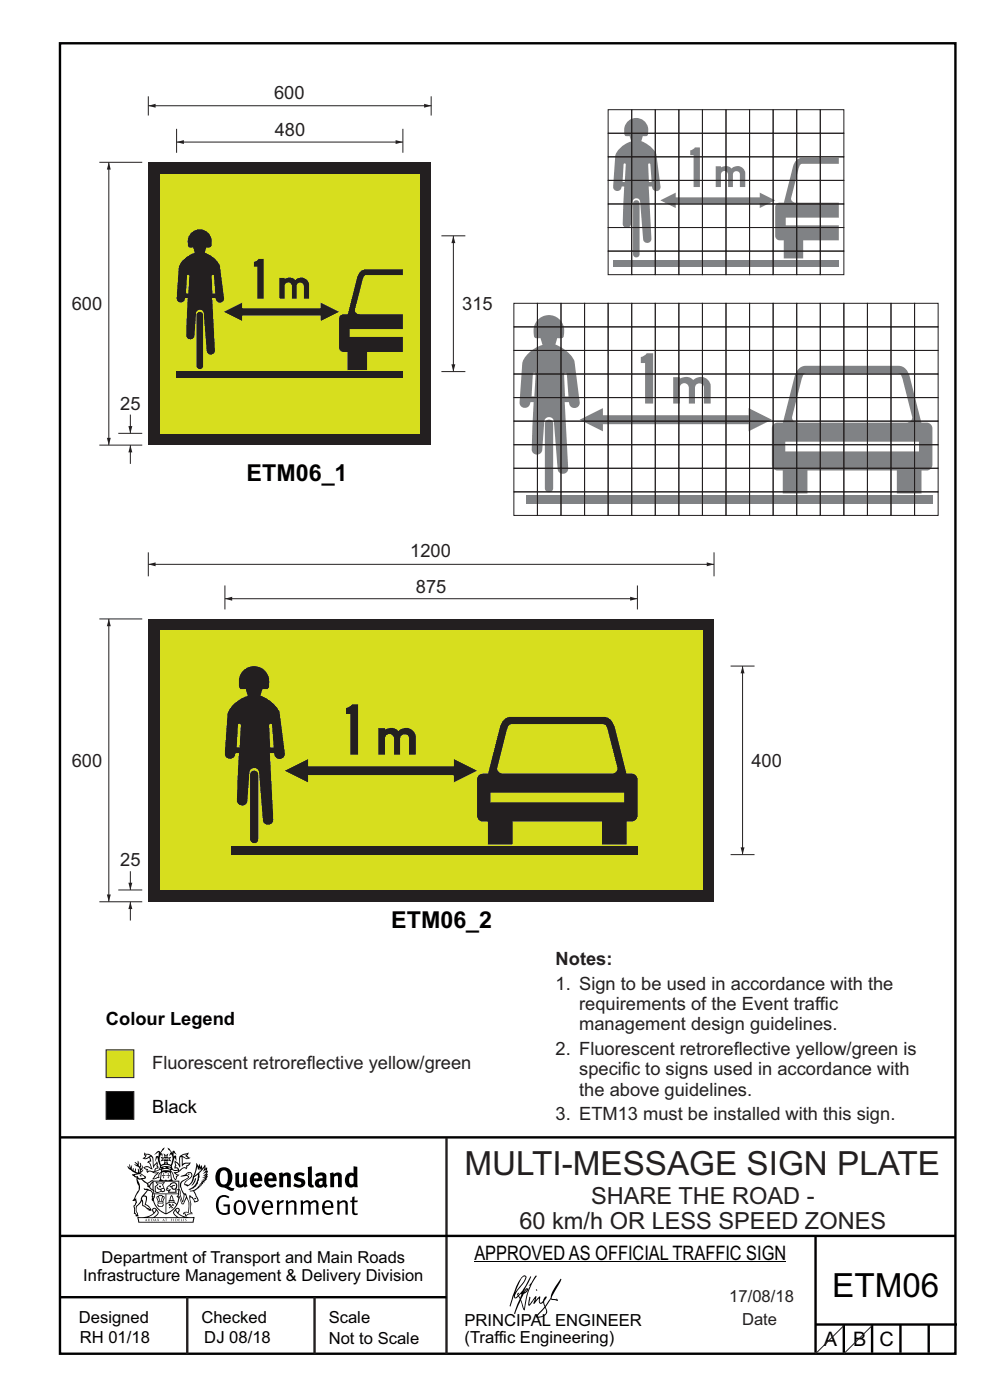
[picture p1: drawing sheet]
<svg xmlns="http://www.w3.org/2000/svg" width="210mm" height="297mm" viewBox="0 0 210 297" stroke-linecap="round" stroke-linejoin="round" font-family="sans-serif">
<path d="M12.7 9.2h190v278h-190zM12.7 241.3h190M12.7 275.2h82M12.7 262.2h190.1M173 262.1v24.9M173 281h30M179 281v6M185 281v6M191 281v6M197 281v6" fill="none" stroke="#000" stroke-width=".51"/>
<path d="M94.7 241.4v45.8M39.7 275.2v12M66.7 275.2v12" fill="none" stroke="#231f20" stroke-width=".51"/>
<g fill="#000">
<path d="M29.6 249.4l.2-.1 .3 .2z" fill-rule="evenodd"/>
<path d="M30.8 244.9l1.1 .3-.9 .5h-.4l.6-.5zM31.8 245.4h.2a2.44 2.44 0 0 1 .4 1.9l.1 .5 .7-1-.1 .6 .3 .3a.57 .57 0 0 0-.6 .7l-1-.1-.5 .2 .2-.5-.8-.3 .7-.1 .9 .5 .1-.1-.6-1.3-.2-.2h.5zM30.7 244.4l-.1 .5 .2 .4-.6 .4a1.04 1.04 0 0 0 1.4-.1l.2 .6-.3 .1-.2 .4a.94 .94 0 0 1 .8 1.1l-.2-.1a1.16 1.16 0 0 0-1.5-.1l.3 .4 .4 .2 .1 .5 .2 .1 .1-.2a.94 .94 0 0 1 1.1 .2l.8 .1-1.2 1.2a1.13 1.13 0 0 0 1.2-.2l.4-.1-.1-.4 .5-.8a.83 .83 0 0 0-.6 1.1l-.3-.1-.7 .4 1.1-1.4-.5 .1-.5-.1 1.3-.5-.1-.1-.9 .4v-.3l.2-.2 .3 .1 .1-.3-.2-.4v-.6l-.1-.4-.7 1v-.7a1.42 1.42 0 0 0-1.6-1.8z" fill-rule="evenodd"/>
<path d="M31 258.7l.1 .2h-.2zM31 258.5l-.3 .6 .4-.2 .2 .2z" fill-rule="evenodd"/>
<path d="M31.3 258.6h.3v.4a.25 .25 0 0 0 .2-.1 .25 .25 0 0 0-.1-.3h.1a.29 .29 0 0 1 0 .4 .29 .29 0 0 1-.4 0 .29 .29 0 0 1 0-.4z" fill-rule="evenodd"/>
<path d="M32.2 258.6a.22 .22 0 0 1 .3 .2 .22 .22 0 0 1-.3 .2zM32 258.6l.1 .4a.33 .33 0 0 0 .4 0 .33 .33 0 0 0 0-.4 .33 .33 0 0 0-.5 0z" fill-rule="evenodd"/>
<path d="M29.2 250.1l.3 .1a.61 .61 0 0 1 .8 .4l.3 .2a.8 .8 0 0 1 .6 1l.4 .1 .5 .5a1 1 0 0 1 .5 1.1l-.1 .7v-.5h-.1a.96 .96 0 0 0-.8-1.3l-.2-.2h-.7l-.1-.1-.1 .1 .1 .3h.6l-1.2 1.3-.2 1-.4 .6a1.33 1.33 0 0 0-.5 1.8l.2 .5a1.26 1.26 0 0 1-.5-1.5l-.1-.3a1.56 1.56 0 0 0 .4-1.7l-.3 .2 .2-.5a3.2 3.2 0 0 0 .7-3zM30.4 253.9h.4a2.06 2.06 0 0 1-.1 1.6l.7 .5 .4 .4-.6-.1-.8-.6-.1-.9a.51 .51 0 0 1 .1-.9zM28.6 249.3a1.52 1.52 0 0 1 2.1 .5l-1.1 .2-.2-.1-.1-.4h-.5zM27.5 247v.8l-.3-.4h-.1a3.1 3.1 0 0 0 1.9 1.6l-1 .1 .5 .6 .5 .1 .1 1.1a1.84 1.84 0 0 1-.3 2.5l-.4 .9-.3 .4 .2 .1 .4-.1 .1 .4-.2 .5-.3 .2 .1 1.7h.2l.3 .5 .1 .1 .4-.1-.1-.5a1.3 1.3 0 0 1-.1-1.7l.9-1 .1 1.1 .6 .2 .5 .5 .1-.1 .2 .3h.5a1.85 1.85 0 0 0-1.2-1.4l.1-.3a1.39 1.39 0 0 0 0-1.4l-.5-.1 .5-.5a.66 .66 0 0 1 .9-.4 .66 .66 0 0 1 .3 .9l-.1 .4 .2-.1v.2l-.1 .3 .2 .5 .1-.3a2.24 2.24 0 0 0 .1-2.2 .73 .73 0 0 1-.7-.7 .73 .73 0 0 1 .6-.7v-.2a.94 .94 0 0 0-.9 .8 .48 .48 0 0 1-.1-.6 .48 .48 0 0 1 .5-.2l.5-.3a.51 .51 0 0 0-.8 .2l-.5 .2-1-.8h.6l.2-.5-1.2-.7 .5-.5v-.3l-.5 .4 .1-.2a.69 .69 0 0 0 .2-1v.4l-.2 .3v-1.1l-.3-.2 .1 .6-.1 .2-.4-1.3v.7l-.6-.4 .5 .7-.6-.2 .3 .3a1 1 0 0 1 .7 1.4l-.2-.8v.9l-.5-.2v-.8l-.2 .7-.2-.1-.1-.6-.2 .4-.2-.2 .1-.7-.2 .5z" fill-rule="evenodd"/>
<path d="M32.9 258.7l.1 .2h-.2zM32.9 258.5l-.2 .6 .3-.2 .2 .2z" fill-rule="evenodd"/>
<path d="M33.7 251.5l.4 .1 .1 .3h-.3z" fill-rule="evenodd"/>
<path d="M33.3 258.6h.2l.1 .1 .2-.1-.2 .2 .2 .3-.3-.3-.1 .3h-.1l.2-.3z" fill-rule="evenodd"/>
<path d="M34.7 258.7l.1 .2h-.2zM34.7 258.5l-.3 .6 .4-.2 .2 .2z" fill-rule="evenodd"/>
<path d="M34.2 252.4a.3 .3 0 0 0 .6 0 .3 .3 0 0 0-.6 0zM33.3 250.9l.3 .3-.3 .4a.79 .79 0 0 0 0 1.3l.8-.2-.1-.3a.55 .55 0 0 1-.7-.6l.1-.1 .2 .3 .3 .2 .8-.2-.4-.7 .4-.4-.7 .2zM33 250.7l1.1 .2 .9-.2-.4 .6 .4 1.2a.56 .56 0 0 1-.8 .3l-.2 .1a.73 .73 0 0 1-.9 .1 .73 .73 0 0 1-.3-1v-.4l.6-.4z" fill-rule="evenodd"/>
<path d="M34.5 254h.2v.2l-.2 .6h-.2zM33.6 255.3h.9v.2a.55 .55 0 0 1-.8 .4v-.2l-.2-.1zM33.4 254h.2l.2 .8h-.2zM33.6 255l.8-.1 .1 .2h-.8zM33.8 253.7h.5l-.2 1.1h-.1zM33.3 253.8l-.1 .3 .3 1.1a.48 .48 0 0 0-.1 .6 .48 .48 0 0 0 .5 .2h.5a.49 .49 0 0 0 .2-.8l.3-1.1-.1-.3a1.42 1.42 0 0 0-1.5 0z" fill-rule="evenodd"/>
<path d="M34.6 248.9l.2 .1v.3l.3 .1h-.3l-.1 .6v-.6h-.4l.4-.1z" fill-rule="evenodd"/>
<path d="M35 258.5h.5l-.2 .1v.5h-.2l.1-.5z" fill-rule="evenodd"/>
<path d="M34.3 248.8a.57 .57 0 0 1 .9 .2 .57 .57 0 0 1 .9-.2l.2 1.4h-.2a.57 .57 0 0 1-.9 0 .69 .69 0 0 1-1.1 0zM34.2 248.1l-.3 2.1-.2 .4h3l-.2-.4-.3-2.1h-.2v.2l-.8-.1-.8 .1v-.2z" fill-rule="evenodd"/>
<path d="M34.2 247.4a1.51 1.51 0 0 1 2 .2 2.67 2.67 0 0 0-2.1 0zM35.7 247.6l.4 .1 .1 .3-.4-.1zM34.6 247.6h.5l.1 .2h-.4zM34 247.8l.3 .2h-.3zM34.9 246.9l.3-.2 .3 .2zM34.9 245.6l.2 .1v.3h-.2zM35 245.1l.2 .2 .2-.2-.1 .3h-.2zM35.1 246.3h.2l.1 .4-.2-.2-.2 .2zM35.3 245.7l.2-.1v.4h-.2zM34.4 245.7h.3l.1 .3-.4 .1 .2-.2zM35.7 245.7h.3l-.2 .2 .2 .2-.4-.1zM32.7 244.9l1-.5-.1 1-.2-.2-.3 .2-.3 1.1 .5-1 .3 .9a1.84 1.84 0 0 1 .2 1.7l.4 .1a2.48 2.48 0 0 1 2.2 0l.2-.2-.2-.7 .7-1.8 .4 .7-.2-1-.2-.1-.2 .3v-.9l.6 .4-.6-.8-.3 .1-.1 .4-.5-.9-.5-.3 .2 .5 .6 .5-.5 .8 .4-.4a2.06 2.06 0 0 1 0 2.3l-.5-.2-.2-.6 .1-.1 .8 .2-.4-.5 .4-.5-.7 .2-.2-.2 .2-.7-.5 .4-.5-.4 .2 .7-.2 .2-.7-.2 .4 .5-.4 .5 .8-.2 .1 .1-.2 .6-.5 .2a2.02 2.02 0 0 1 0-2.2l.3 .5-.1-.7-.3-.1 .8-1.2-.4 .3-.5 .8-.2-.3a.8 .8 0 0 0-.8 .5z" fill-rule="evenodd"/>
<path d="M35.6 248.9l.2 .1-.1 .3 .4 .1h-.4v.6l-.1-.6h-.3l.3-.1z" fill-rule="evenodd"/>
<path d="M36 254.8h.8v.2h-.8zM36.4 253.8l.2 .8h-.4zM36.4 253.5l-.3 .5-.1 .6h-.2v.4l-.7 .4 .2 .1a1.48 1.48 0 0 1 2.1 .2l.2-.1-.6-.5v-.5h-.2l-.1-.6z" fill-rule="evenodd"/>
<path d="M36.2 258.6l.3-.1-.1 .1v.2h.1h-.1v.3h-.2z" fill-rule="evenodd"/>
<path d="M36.7 258.6h.2v.5h-.2z" fill-rule="evenodd"/>
<path d="M35.8 255.4l.4 .1 .1 .3 .3-.2-.2-.2a.38 .38 0 0 1 .5 .5l-.2-.2-.3 .2 .3 .2-.3 .3-.1-.4-.4 .4-.1-.2 .4-.3-.1-.1-.2 .1z" fill-rule="evenodd"/>
<path d="M35.6 251.8l.7-.4a.58 .58 0 0 1 1-.1 .58 .58 0 0 1-.4 .9l-.3-.3a.43 .43 0 0 1 .6-.4 .57 .57 0 0 0-.8 .2l-.2-.1-.3 .1 .4 .2a.55 .55 0 0 0 .9 .4v.5h-1.3l.3-.4-.1-.1-.6 .1 .2-.3-.2-.1zM35.4 251.8l-.1 .2a.39 .39 0 0 0 .2 .6h.3l-.2 .4h1.9l-.1-.8a.86 .86 0 0 0-.1-1.3 .86 .86 0 0 0-1.3 .4z" fill-rule="evenodd"/>
<path d="M37.3 258.6a.22 .22 0 0 1 .3 .2 .22 .22 0 0 1-.3 .2zM37.1 258.6v.4a.33 .33 0 0 0 .5 0 .33 .33 0 0 0 0-.4 .33 .33 0 0 0-.5 0z" fill-rule="evenodd"/>
<path d="M37.8 258.6l.4-.1-.2 .1v.2h.1h-.1v.2l.2 .1h-.4z" fill-rule="evenodd"/>
<path d="M32.4 250.5h5.6v2l-.2-.1v-1.7h-5.2v2.5h5.2v-.8l.1 .2-.1 1.1v-.3h-2.5v4a4.1 4.1 0 0 0 2.6-3.6l.1-.1a4 4 0 0 1-2.8 3.9 4.2 4.2 0 0 1-2.8-4.7l.1 1.2 .1-.1a3.8 3.8 0 0 0 2.5 3.4v-4h-2.5l-.2-.9z" fill-rule="evenodd"/>
<path d="M38.4 258.6h.2l-.1 .4 .2 .1h-.3z" fill-rule="evenodd"/>
<path d="M38.5 245.2l.5-.2 .7-.1-.6 .3 .8 .5h-.3zM38.3 245.5l.2-.1 .1 2a1.69 1.69 0 0 1 1.6-.6l-.8 .5 .1 .5a1.1 1.1 0 0 0-1.5 .6l-.1-.5-.2-.2h-.5l.3-.4-.3-.7a1.42 1.42 0 0 1 .8 1.1l.2-.1zM37.1 246.2l.1 1-.2 .3 .1 .4h.5l.1 .2a.96 .96 0 0 1-1.1-.1l-.1 .1a1.06 1.06 0 0 0 1.3 .2v.1a.72 .72 0 0 1-1 .2l.3 .5 .6 .2-.4 .2-.1 .6-.2-.3-.4-1.1-.4-.4 .4 .9a1.54 1.54 0 0 0 .7 1.2l.2-.3a.58 .58 0 0 1 .4-.8l.2-.1h-.3l-.5-.3 .9-.5a.93 .93 0 0 1 1.2-.5v.2l.2-.2 .1-.5a.99 .99 0 0 0 .7-.8l-1.3 .1-.3 .2-.1-1.4 .9 .4 .9-.3h-.4l-.5-.4 .4-.7-.6 .2a1.46 1.46 0 0 0-1.4 2.1v.4l-.2-.4z" fill-rule="evenodd"/>
<path d="M38.9 258.6h.2v.5h-.2z" fill-rule="evenodd"/>
<path d="M39.3 258.6h.2h-.1l.2 .3-.2 .2-.1-.1v-.1l.2 .1z" fill-rule="evenodd"/>
<path d="M29.4 258.4h11.6l-.1 .8h-11.4zM31.3 258.2l.5-.1a2.48 2.48 0 0 0 1.4-1.3l.3 .5-.5 .6-.5 .3zM32.5 256.6l.3-.2 .2 .1-.3 .7zM37.2 256.8a2.65 2.65 0 0 0 1.8 1.4h-1.1l-.5-.3-.5-.6zM37.4 256.5l.2-.1 .3 .2-.3 .6zM29.2 258.2l.1 1.2h11.8l.2-1.1-.2-.1a4.1 4.1 0 0 1-3.3-.9l.3-.4-.1-.6a1.06 1.06 0 0 0-1.3 1l.2 .4 .6 .5h-4.7l.3-.1a.84 .84 0 0 0 .6-.8 .84 .84 0 0 0-.5-.8l-.3-.2h-.5l-.1 .6 .3 .4a4.2 4.2 0 0 1-3.4 .9z" fill-rule="evenodd"/>
<path d="M41.3 250.1l.3-.2-.2 .8-.6 .8h-.2l.5-.7z" fill-rule="evenodd"/>
<path d="M41.2 254.1h.3l.2 .2-.4 .1z" fill-rule="evenodd"/>
<path d="M39.7 249l.3-.2 .5 .2a.88 .88 0 0 1-.6 1.1 1.22 1.22 0 0 0-.8 1.3l.5 .2a.72 .72 0 0 0 .9-.4l.5-.8 .2-.6 .8-.6v.2a2.85 2.85 0 0 1-2 2.9l.1 .1a2.13 2.13 0 0 0 1.9-1.5v-.3a2.01 2.01 0 0 0 .3-1.7l1.1-1.3-.4 1 .7-.5-.7 1 .8-.4-.8 .8 .7-.2-.9 .6 .8-.1-.8 .4h.7l-.8 .3 .3 .2h-.4l.2 .3h-.4l.2 .3h-.4l.1 .2h-.1a2.16 2.16 0 0 1-2 1.1l.1 .2 .4-.1a.76 .76 0 0 1 .7 .8l.5 1.2-.6 .2a1.45 1.45 0 0 0-1.1-1.3l.2 1.8-.1 1.8 .4 .3a1.07 1.07 0 0 0-1.2 .4v-.3l-.5-.2a.87 .87 0 0 1 1.1-.1v-.7a4.4 4.4 0 0 0-.6-3.1l-.1-.3h-.2a2.16 2.16 0 0 1-.7-2.2l.3-.4 1.2-.7a.55 .55 0 0 0-.4-.8zM37.8 252.4a.76 .76 0 0 1 .3 1.1l.6 1.6 .4-1.7 .2 .1a.61 .61 0 0 1-.1 .9l-.3 .8-.2 .1-.7-1.6-.3 .1a1.18 1.18 0 0 0 .1-1.4zM41.8 247.5l.2 .7 .3-.5v.6l.4-.5a1.9 1.9 0 0 1-1.2 1.4l-.3 .3zM38.2 249.6l1.4-.2 .2 .2v.3l-.5 .2a1.26 1.26 0 0 0-.9 1.9l.2 .7a1.84 1.84 0 0 1 .1 2.1l-.4-1.4a.96 .96 0 0 0-.4-1.2l-.4 .2a.78 .78 0 0 1 0 1.3l.1 .3h.4l.4 1.1a.38 .38 0 0 0 .2 .4 .38 .38 0 0 0 .4-.1l.6-1.2a2.94 2.94 0 0 1 .4 2.5l-.1 .4h-.8l-.3 .4v.2l.4-.1 .1 .4 .2 .1a1.02 1.02 0 0 1 1.3-.5v-.4l-.3-.1 .1-1.8-.3-1.3h.1a1.14 1.14 0 0 1 .8 1 .63 .63 0 0 0 .8-.2 .63 .63 0 0 0-.2-.9l-.6-1.2 .9-.6 .2-.4h.3l-.1-.2h.4l-.1-.3h.3l-.1-.3 .5-.1-.2-.2 .6-.4v-.2h-.2l.4-.5h-.3l.3-.5-.4 .1 .4-.5v-.3l-.3 .2 .2-.7-.1-.2-.4 .3v-.8l-.6 .8-.2-.8-.2 .5-.3-.7-.1 .6-.5-.8-.1 1.4-.6 1.8a1.81 1.81 0 0 1-1 1.5l-.6-.2a1.75 1.75 0 0 1 1.1-1.2 .75 .75 0 0 0 .1-1.3 .75 .75 0 0 0-1.2 .4z" fill-rule="evenodd"/>
<path d="M46.4 253.9a1.72 1.72 0 0 1 2.3 0l-.3 .3a1.24 1.24 0 0 0-1.4-.2 1.24 1.24 0 0 0-.6 1.4 1.49 1.49 0 0 0 1.2 1.9l.7-.1v-1.3h-.8l-.1-.4h1.3v1.9a1.93 1.93 0 0 1-2.2 0 1.93 1.93 0 0 1-.7-2.2l.2-.8z" fill-rule="evenodd"/>
<path d="M47 248.4a2.55 2.55 0 0 0 0 2.7l.3 .2a.81 .81 0 0 0 1-1v-.5a1.04 1.04 0 0 0-1.1-1.5zM46.3 248.1a1.82 1.82 0 0 1 2.1-.2 1.82 1.82 0 0 1 .9 1.8 2.29 2.29 0 0 1-.8 2l.7 .3h.5l-.2 .6a2.87 2.87 0 0 1-2-.7 2.12 2.12 0 0 1-1.7-3.1z" fill-rule="evenodd"/>
<path d="M50.4 255.1a1.65 1.65 0 0 0 .2 2.2 .99 .99 0 0 0 1-1.4 .78 .78 0 0 0-.4-.8 .78 .78 0 0 0-.8 0zM50 254.9a1.33 1.33 0 0 1 1.6-.1 1.33 1.33 0 0 1 .5 1.4 1.31 1.31 0 0 1-1.3 1.6 1.31 1.31 0 0 1-1.2-1.6v-.6z" fill-rule="evenodd"/>
<path d="M49.9 248.9l.8-.2v2a.46 .46 0 0 0 .3 .6 .46 .46 0 0 0 .6-.3v-2.1l.7-.2v2.4l.2 .5-.5 .3-.3-.3a1.02 1.02 0 0 1-1.2 .3 1.02 1.02 0 0 1-.6-1.1z" fill-rule="evenodd"/>
<path d="M52.5 254.7l.4-.1 .9 2.6 .8-2.5h.5l-1.1 3h-.5z" fill-rule="evenodd"/>
<path d="M54 249.5l-.1 .5h.9a.49 .49 0 0 0-.2-.6 .49 .49 0 0 0-.6 .1zM53.4 249.1a1.34 1.34 0 0 1 1.6-.2 1.34 1.34 0 0 1 .6 1.5v.2h-1.7a.77 .77 0 0 0 .5 .8 .77 .77 0 0 0 .9-.4l.3 .5a1.59 1.59 0 0 1-2 .2 1.59 1.59 0 0 1-.5-2.1z" fill-rule="evenodd"/>
<path d="M56.3 255.2l-.2 .7h1.3a.7 .7 0 0 0-.3-.8 .7 .7 0 0 0-.8 .1zM55.9 255a1.22 1.22 0 0 1 1.5-.2 1.22 1.22 0 0 1 .5 1.5h-1.8a.93 .93 0 0 0 .5 1 .93 .93 0 0 0 1.1-.2l.2 .3a1.43 1.43 0 0 1-1.8 .1 1.43 1.43 0 0 1-.6-1.7z" fill-rule="evenodd"/>
<path d="M57 249.5l-.1 .5h1a.49 .49 0 0 0-.2-.6 .49 .49 0 0 0-.7 .1zM56.4 249.1a1.34 1.34 0 0 1 1.6-.2 1.34 1.34 0 0 1 .7 1.5v.2h-1.8a.77 .77 0 0 0 .5 .8 .77 .77 0 0 0 .9-.4l.4 .5a1.59 1.59 0 0 1-2.1 .2 1.59 1.59 0 0 1-.5-2.1z" fill-rule="evenodd"/>
<path d="M58.7 254.7l.4-.1 .1 .5 .4-.4 .6-.1-.2 .5a.66 .66 0 0 0-.8 .7v1.9h-.4z" fill-rule="evenodd"/>
<path d="M59.2 248.9l.7-.2 .1 .4a.95 .95 0 0 1 1-.3 .95 .95 0 0 1 .7 .8v2.3h-.8v-2.3a.46 .46 0 0 0-.8 .1v2.2h-.8z" fill-rule="evenodd"/>
<path d="M60.6 254.7l.4-.1 .1 .5a.94 .94 0 0 1 1-.5 .94 .94 0 0 1 .8 .8v2.3h-.5l-.1-2.5a.81 .81 0 0 0-1.2 .3v2.2h-.4z" fill-rule="evenodd"/>
<path d="M62.6 249.1a1.75 1.75 0 0 1 2-.1l-.2 .5-.6-.2a.43 .43 0 0 0-.6 .3l.4 .3a1.04 1.04 0 0 1 1.2 1.1 1.04 1.04 0 0 1-1.4 1l-1.2-.4 .3-.6 1 .4 .4-.4a.88 .88 0 0 0-1-.5l-.4-.2-.1-.4z" fill-rule="evenodd"/>
<path d="M65.3 247.6l.8-.2 .1 3.8 .3 .2 .1 .4a.88 .88 0 0 1-1 0 .88 .88 0 0 1-.3-1z" fill-rule="evenodd"/>
<path d="M63.7 254.7l.5-.1 .1 .5 .4-.3a.78 .78 0 0 1 1.1 .3 .9 .9 0 0 1 1-.5 .9 .9 0 0 1 .8 .8v2.3h-.5l-.1-2.5a.67 .67 0 0 0-1.1 .3v2.2h-.5v-2.4l-.4-.3-.7 .4v2.3h-.5z" fill-rule="evenodd"/>
<path d="M67.8 250.6a.43 .43 0 0 0-.1 .7 .43 .43 0 0 0 .7-.1v-.7zM66.8 249.1a1.7 1.7 0 0 1 2.4 .1v1.9l.3 .4-.4 .5-.5-.4a1.03 1.03 0 0 1-1.7-.1 1.03 1.03 0 0 1 .8-1.5h.7v-.4a.8 .8 0 0 0-1.2 .1z" fill-rule="evenodd"/>
<path d="M69 255.2l-.1 .7h1.3a.7 .7 0 0 0-.3-.8 .7 .7 0 0 0-.9 .1zM68.7 255a1.22 1.22 0 0 1 1.5-.2 1.22 1.22 0 0 1 .5 1.5h-1.8a.93 .93 0 0 0 .4 1 .93 .93 0 0 0 1.2-.2l.1 .3a1.44 1.44 0 0 1-1.7 .1 1.44 1.44 0 0 1-.6-1.7z" fill-rule="evenodd"/>
<path d="M70 248.9l.7-.2 .1 .4a.95 .95 0 0 1 1-.3 .95 .95 0 0 1 .7 .8v2.3h-.8v-2.3a.46 .46 0 0 0-.8 .1v2.2h-.8z" fill-rule="evenodd"/>
<path d="M71.4 254.7l.5-.1 .1 .5a.94 .94 0 0 1 1-.5 .94 .94 0 0 1 .8 .8v2.3h-.5l-.1-2.5a.81 .81 0 0 0-1.2 .3v2.2h-.4z" fill-rule="evenodd"/>
<path d="M74.3 249.5a1.48 1.48 0 0 0 0 1.7h.5l.2-.1v-1.5l-.3-.2zM75 247.4l.8 .1 .1 4.4h-.7l-.1-.2a1.26 1.26 0 0 1-1.4 0 1.26 1.26 0 0 1-.5-1.3 1.29 1.29 0 0 1 .4-1.4 1.29 1.29 0 0 1 1.4-.1z" fill-rule="evenodd"/>
<path d="M74.7 253.9l.5-.1v.9h.7l-.1 .3h-.6v2.2l.1 .2h.5l.1 .3a.75 .75 0 0 1-1.2-.6v-2.1h-.4v-.3h.4z" fill-rule="evenodd"/>
<circle cx="40" cy="249.1" r=".17"/>
</g>
<path d="M100.6 267.7h66.2" fill="none" stroke="#000" stroke-width=".21"/>
<g fill="#000001">
<path d="M111.6 273.7l.2-.2-.5 .7zM110.4 274.5l.3 .1-.3 .7-.3-.4zM110.9 270.9l.5-.1a9.3 9.3 0 0 1-2 3.2l-.1 .2 1-2.5zM110.6 271a14.7 14.7 0 0 0-2.2 4.9l-.3 1.2 .1 .1 .8-2.4a.42 .42 0 0 0 .2 .7 .42 .42 0 0 0 .6-.3l.2-.2 .2 .6-1.1 3.1h.2l1.1-2.8 .6 1.9 .2 .2 .2-.5a13.5 13.5 0 0 1 2-6.2l.5-.5-.2-.2-1.6 2.1 .4-.1a14.9 14.9 0 0 0-1.3 5.1l-.4-1.2a1.39 1.39 0 0 1 .2-1.8l.1-.2a.92 .92 0 0 0 .8-1.2 .75 .75 0 0 0-.7 .7l-.2 .2 1.6-3.4h-.1l-.4 .7a10.5 10.5 0 0 1-2.2 3.2l.2-.4a.32 .32 0 0 0-.4 .2 .32 .32 0 0 0 .1 .4l-.5 .4a3.2 3.2 0 0 1 1.1-2.3l.5-.6a2.49 2.49 0 0 0 .7-1.6l-.3-.2z" fill-rule="evenodd"/>
<path d="M115.6 277.5a1.15 1.15 0 0 1 .1 1.3 1.15 1.15 0 0 1-1.2 .5h-.5zM112.3 275.1l-.3 1.7 .3 .2 1.2-1.5-.3 1.1 1.1-1.2a.94 .94 0 0 0 .4 1.2l.5-.3 .3 .9-1.2 1.3a.98 .98 0 0 0-.5 1 1.9 1.9 0 0 0 2.3-1.3l-.1-.3a1.02 1.02 0 0 1 .3-1.4l.5-.9 1.5 .3-.2-.5v.3l-1.1-.2v-.2l2-3.6 .1-.3-.1-.1-1.8 2.7a6.6 6.6 0 0 1-1.5 3l-.2-.2a1.01 1.01 0 0 1 .4-1.4l.1-.2-.3-.2-.3 .5-.2 .5-.5 .4-.2-.4 .1-.9-.2-.1-.8 .9 .2-.9h-.1l-1.4 1.7 .2-1.4v-.1z" fill-rule="evenodd"/>
<path d="M113.7 273.5l.3 .3h-.3z" fill-rule="evenodd"/>
</g>
<path d="M96.2 50v28.8" fill="none" stroke="#231f20" stroke-width=".21"/>
<g fill="#231f20">
<path d="M95.8 77.3h.8l-.4 1.5z"/>
<path d="M96.2 50l.4 1.6h-.8z"/>
</g>
<path d="M31.5 22.4h60" fill="none" stroke="#231f20" stroke-width=".21"/>
<g fill="#231f20">
<path d="M90 22l1.5 .4-1.5 .4z"/>
<path d="M31.5 22.4l1.5-.4v.8z"/>
<path d="M31.5 34.4h60v60h-60z" fill-rule="evenodd"/>
</g>
<path d="M34 36.9h55v55h-55z" fill-rule="evenodd" fill="#d7de1e"/>
<path d="M31.5 20.4v4.1M37.5 30.1h48M37.5 27.3v5.1M91.5 20.4v4.1M93.6 50h5.1M93.6 78.8h5.1" fill="none" stroke="#231f20" stroke-width=".21"/>
<g fill="#231f20">
<path d="M83.9 29.7l1.6 .4-1.6 .5z"/>
<path d="M37.5 30.1l1.5-.4v.9z"/>
</g>
<path d="M85.5 27.3v5.1" fill="none" stroke="#231f20" stroke-width=".21"/>
<g fill="#231f20">
<path d="M40.4 49.6a2.6 2.6 0 0 1 3.4-.5 2.6 2.6 0 0 1 .9 3.4h-.9l-.3 1.1a6.6 6.6 0 0 1 3.1 2.5l.9 7.2a.91 .91 0 0 1-.9 .9 .91 .91 0 0 1-.9-1h-.7l.6 11.1a.88 .88 0 0 1-.9 .9 .88 .88 0 0 1-.9-.8l-.6-7.9a.81 .81 0 0 0-.8-.8 .81 .81 0 0 0-.8 .8l-.3 4.7a.88 .88 0 0 1-.9 .8 .88 .88 0 0 1-.9-.8l.3-8h-.5a.92 .92 0 0 1-1 1 .92 .92 0 0 1-.8-1.1l.4-6.3a5 5 0 0 1 3.4-3.2l-.3-1.1h-.9a2.73 2.73 0 0 1 .3-2.9zM45 58.4l.2-.1 .2 .2 .2 3.8h-.5zM39.8 58.4l.1-.1 .2 .2-.2 3.8-.4-.1z" fill-rule="evenodd"/>
<path d="M41.9 66.3l.5-.2a.66 .66 0 0 1 .7 .7v10.8a.7 .7 0 0 1-.7 .7 .7 .7 0 0 1-.7-.7v-10.8z" fill-rule="evenodd"/>
<path d="M76.4 57.7l.7-.5 .5-.1h7.9v1.3h-7.9a1.33 1.33 0 0 0-.8 1.4l-1.5 5.9a.93 .93 0 0 0 1.1 1h9.1v3.1h-11.3v1.7h11.3v3.2h-7.6v3.8h-4.2v-3.8h-.8a.95 .95 0 0 1-1-1v-6.1a.95 .95 0 0 1 1-.9h.9l1.9-7.8z" fill-rule="evenodd"/>
<path d="M37.5 78.8h48v1.4h-48z" fill-rule="evenodd"/>
</g>
<g fill="#231f20">
<path d="M53.9 55.5l.5-.2 .4-.4h1.1v8.4h-1.3v-6.8h-.7z"/>
<path d="M59.3 58.9h1.1v.3a1.8 1.8 0 0 1 2.2 .2 1.69 1.69 0 0 1 1.8-.5 1.69 1.69 0 0 1 1.2 1.5v2.9h-1.2v-2.7a.74 .74 0 0 0-.8-.6 .74 .74 0 0 0-.7 .7v2.6h-1v-2.6a.76 .76 0 0 0-.7-.8 .76 .76 0 0 0-.8 .7v2.7h-1.1z"/>
<path d="M47.5 66.2l3.9-2v3.9zM51.3 65.4h16.8v1.5h-16.8zM68 64.2l3.9 2-3.9 1.9z"/>
</g>
<path d="M27.7 88v3.9" fill="none" stroke="#231f20" stroke-width=".21"/>
<path d="M27.2 90.4h.9l-.4 1.5z" fill="#231f20"/>
<path d="M27.7 94.4v4" fill="none" stroke="#231f20" stroke-width=".21"/>
<path d="M27.7 94.4l.4 1.6h-.9z" fill="#231f20"/>
<path d="M21.1 34.4h9.1M23.1 34.4v60M21.1 94.4h9.1M25.1 91.9h5.1" fill="none" stroke="#231f20" stroke-width=".21"/>
<g fill="#231f20">
<path d="M22.7 92.9h.8l-.4 1.5z"/>
<path d="M23.1 34.4l.4 1.6h-.8z"/>
</g>
<path d="M22.5 222.7h5.9v5.9h-5.9z" fill-rule="evenodd" fill="#d7de1e" stroke="#231f20" stroke-width=".21"/>
<path d="M22.5 231.6h5.9v5.9h-5.9z" fill-rule="evenodd" fill="#000" stroke="#231f20" stroke-width=".21"/>
<path d="M179 281.2l-6 6" fill="none" stroke="#231f20" stroke-width=".21"/>
<g fill="#808285">
<path d="M133 26a2.59 2.59 0 0 1 3.4-.5 2.59 2.59 0 0 1 .8 3.3l-.8 .1-.4 1a5.5 5.5 0 0 1 3.2 2.9l.9 6.8a.91 .91 0 0 1-.9 .9 .91 .91 0 0 1-.9-.9h-.7l.6 11a.88 .88 0 0 1-.9 .9 .88 .88 0 0 1-.9-.8l-.6-7.9a.81 .81 0 0 0-.8-.7 .81 .81 0 0 0-.8 .7l-.4 4.7a.88 .88 0 0 1-.8 .8 .88 .88 0 0 1-.9-.8l.3-7.9h-.5a.92 .92 0 0 1-1 .9 .92 .92 0 0 1-.8-1.1l.4-6.3a4.9 4.9 0 0 1 3.4-3.1l-.3-1.1-.9-.1a2.73 2.73 0 0 1 .3-2.8zM137.5 34.7h.2l.3 .2 .2 3.7h-.5zM132.3 34.7h.2l.2 .2-.2 3.7h-.4z" fill-rule="evenodd"/>
<path d="M134.5 42.7l.5-.2a.66 .66 0 0 1 .7 .6v10.8a.69 .69 0 0 1-.7 .7 .69 .69 0 0 1-.7-.7v-10.8z" fill-rule="evenodd"/>
<path d="M168.9 34l.7-.4 .5-.1h7.8v1.2h-7.8a1.33 1.33 0 0 0-.8 1.4l-1.5 5.9a.91 .91 0 0 0 1.1 1h9v3.2h-11.2v1.6h11.2v3.2h-7.5v3.8h-4.1v-3.8h-.9a.95 .95 0 0 1-1-1v-6.1a.95 .95 0 0 1 1-.9h.9l1.9-7.8z" fill-rule="evenodd"/>
<path d="M130.1 55.1h47.8v1.4h-47.8z" fill-rule="evenodd"/>
</g>
<g fill="#808285">
<path d="M140.1 42.5l3.2-1.6v1h17.9v-1l3.2 1.6-3.2 1.6v-1h-17.9v1z"/>
<path d="M146.4 31.9v1h.7v6.8h1.4v-8.4h-1.1l-.4 .4zM151.8 35.3v4.4h1.1v-2.7a.76 .76 0 0 1 .8-.7 .76 .76 0 0 1 .7 .8v2.6h1.1v-2.6a.74 .74 0 0 1 .7-.8 .74 .74 0 0 1 .7 .7v2.7h1.2v-3a1.68 1.68 0 0 0-1.2-1.4 1.68 1.68 0 0 0-1.7 .5 1.8 1.8 0 0 0-2.3-.3v-.2z"/>
</g>
<g fill="none" stroke="#231f20" stroke-width=".21">
<path d="M129 33.3h5v5h-5zM129 38.3h5v5h-5zM129 23.3h5v5h-5zM129 28.3h5v5h-5zM134 33.3h5v5h-5zM134 38.3h5v5h-5zM134 23.3h5v5h-5zM134 28.3h5v5h-5zM139 33.3h5v5h-5zM139 38.3h5v5h-5zM139 23.3h5v5h-5zM139 28.3h5v5h-5z"/>
<path d="M144 33.3h5v5h-5zM144 38.3h5v5h-5zM144 23.3h5v5h-5zM144 28.3h5v5h-5zM149 33.3h5v5h-5zM149 38.3h5v5h-5zM149 23.3h5v5h-5zM149 28.3h5v5h-5zM154 33.3h5v5h-5zM154 38.3h5v5h-5zM154 23.3h5v5h-5zM154 28.3h5v5h-5z"/>
<path d="M159 33.3h5v5h-5zM159 38.3h5v5h-5zM159 23.3h5v5h-5zM159 28.3h5v5h-5zM164 33.3h5v5h-5zM164 38.3h5v5h-5zM164 23.3h5v5h-5zM164 28.3h5v5h-5zM169 33.3h5v5h-5zM169 38.3h5v5h-5zM169 23.3h5v5h-5zM169 28.3h5v5h-5z"/>
<path d="M174 33.3h5v5h-5zM174 38.3h5v5h-5zM174 23.3h5v5h-5zM174 28.3h5v5h-5zM129 43.3h5v5h-5zM129 48.3h5v5h-5zM129 53.3h5v5h-5zM134 43.3h5v5h-5zM134 48.3h5v5h-5zM134 53.3h5v5h-5zM139 43.3h5v5h-5zM139 48.3h5v5h-5z"/>
<path d="M139 53.3h5v5h-5zM144 43.3h5v5h-5zM144 48.3h5v5h-5zM144 53.3h5v5h-5zM149 43.3h5v5h-5zM149 48.3h5v5h-5zM149 53.3h5v5h-5zM154 43.3h5v5h-5zM154 48.3h5v5h-5zM154 53.3h5v5h-5zM159 43.3h5v5h-5zM159 48.3h5v5h-5z"/>
<path d="M159 53.3h5v5h-5zM164 43.3h5v5h-5zM164 48.3h5v5h-5zM164 53.3h5v5h-5zM169 43.3h5v5h-5zM169 48.3h5v5h-5zM169 53.3h5v5h-5zM174 43.3h5v5h-5zM174 48.3h5v5h-5zM174 53.3h5v5h-5z"/>
</g>
<g fill="#808285">
<path d="M114.2 67.7a3.3 3.3 0 0 1 4.2-.2 3.3 3.3 0 0 1 1.1 4.1l-.3 .1h-1l-.4 1.4a6.8 6.8 0 0 1 4.1 3.6l1.1 8.7a1.15 1.15 0 0 1-1.2 1.2 1.15 1.15 0 0 1-1.1-1.3h-.9l.7 14a1.12 1.12 0 0 1-1.1 1.2 1.12 1.12 0 0 1-1.1-1.1l-.8-10a1.02 1.02 0 0 0-1-.9 1.02 1.02 0 0 0-1.1 1l-.4 5.9a1.12 1.12 0 0 1-1.1 1 1.12 1.12 0 0 1-1.1-1l.4-10.1h-.7a1.17 1.17 0 0 1-1.2 1.2 1.17 1.17 0 0 1-1.1-1.4l.6-8a6.1 6.1 0 0 1 4.3-3.9l-.5-1.5h-1l-.2-.1a3.7 3.7 0 0 1 .8-3.9zM119.8 79.1h.3l.1 .3 .4 4.7h-.7l-.3-4.7zM113.1 79.2l.3-.1 .2 .3-.3 4.7h-.5z" fill-rule="evenodd"/>
<path d="M115.8 89.3l.6-.3a.85 .85 0 0 1 .9 .9v13.7a.88 .88 0 0 1-.8 .8 .88 .88 0 0 1-.9-.8v-13.7z" fill-rule="evenodd"/>
<path d="M169.4 78.3a2.09 2.09 0 0 1 1.6-.7h19.5a3.1 3.1 0 0 1 2.6 3l2.3 9.1h1.2a1.21 1.21 0 0 1 1.2 1.2v7.7a1.21 1.21 0 0 1-1.2 1.2h-1.1v4.9h-5.3v-4.9h-18.9v4.9h-5.3v-4.9a1.92 1.92 0 0 1-2-.5l-.3-.7v-7.7a1.21 1.21 0 0 1 1.2-1.2h1.2l2.5-9.9zM170.6 79.3l-.6 1.2-2 7.9a1.18 1.18 0 0 0 1.3 1.3h23a1.16 1.16 0 0 0 1.2-1.3l-2-7.9a1.4 1.4 0 0 0-1-1.3h-19.5zM166.6 93.7v2.1h28.3v-2.1z" fill-rule="evenodd"/>
<path d="M111.7 105.1h86.1v1.7h-86.1z" fill-rule="evenodd"/>
<path d="M123 89l4.9-2.4v1.5h30.9v-1.5l4.9 2.4-4.9 2.5v-1.5h-30.9v1.5z" fill-rule="evenodd"/>
</g>
<g fill="#808285">
<path d="M135.9 75.7l.8-.3 .5-.5h1.3v10.7h-1.7v-8.6h-.9z"/>
<path d="M142.8 80h1.4v.3a2.29 2.29 0 0 1 2.8 .3 2.15 2.15 0 0 1 2.3-.5 2.15 2.15 0 0 1 1.5 1.7v3.8h-1.5v-3.4a.94 .94 0 0 0-1-.9 .94 .94 0 0 0-.9 1v3.3h-1.3v-3.3a.96 .96 0 0 0-.9-1 .96 .96 0 0 0-1 .9v3.4h-1.4z"/>
</g>
<g fill="none" stroke="#231f20" stroke-width=".21">
<path d="M109 79.3h5v5h-5zM109 64.3h5v5h-5zM109 69.3h5v5h-5zM109 74.3h5v5h-5zM114 79.3h5v5h-5zM114 64.3h5v5h-5zM114 69.3h5v5h-5zM114 74.3h5v5h-5zM119 79.3h5v5h-5zM119 64.3h5v5h-5zM119 69.3h5v5h-5zM119 74.3h5v5h-5z"/>
<path d="M124 79.3h5v5h-5zM124 64.3h5v5h-5zM124 69.3h5v5h-5zM124 74.3h5v5h-5zM129 79.3h5v5h-5zM129 64.3h5v5h-5zM129 69.3h5v5h-5zM129 74.3h5v5h-5zM134 79.3h5v5h-5zM134 64.3h5v5h-5zM134 69.3h5v5h-5zM134 74.3h5v5h-5z"/>
<path d="M139 79.3h5v5h-5zM139 64.3h5v5h-5zM139 69.3h5v5h-5zM139 74.3h5v5h-5zM144 79.3h5v5h-5zM144 64.3h5v5h-5zM144 69.3h5v5h-5zM144 74.3h5v5h-5zM149 79.3h5v5h-5zM149 64.3h5v5h-5zM149 69.3h5v5h-5zM149 74.3h5v5h-5z"/>
<path d="M154 79.3h5v5h-5zM154 64.3h5v5h-5zM154 69.3h5v5h-5zM154 74.3h5v5h-5zM159 79.3h5v5h-5zM159 64.3h5v5h-5zM159 69.3h5v5h-5zM159 74.3h5v5h-5zM164 79.3h5v5h-5zM164 64.3h5v5h-5zM164 69.3h5v5h-5zM164 74.3h5v5h-5z"/>
<path d="M169 79.3h5v5h-5zM169 64.3h5v5h-5zM169 69.3h5v5h-5zM169 74.3h5v5h-5zM174 79.3h5v5h-5zM174 64.3h5v5h-5zM174 69.3h5v5h-5zM174 74.3h5v5h-5zM179 79.3h5v5h-5zM179 64.3h5v5h-5zM179 69.3h5v5h-5zM179 74.3h5v5h-5z"/>
<path d="M184 79.3h5v5h-5zM184 64.3h5v5h-5zM184 69.3h5v5h-5zM184 74.3h5v5h-5zM189 79.3h5v5h-5zM189 64.3h5v5h-5zM189 69.3h5v5h-5zM189 74.3h5v5h-5zM194 79.3h5v5h-5zM194 64.3h5v5h-5zM194 69.3h5v5h-5zM194 74.3h5v5h-5z"/>
<path d="M109 84.3h5v5h-5zM109 89.3h5v5h-5zM109 94.3h5v5h-5zM109 99.3h5v5h-5zM114 89.3h5v5h-5zM114 84.3h5v5h-5zM114 94.3h5v5h-5zM114 99.3h5v5h-5zM119 84.3h5v5h-5zM119 89.3h5v5h-5zM119 94.3h5v5h-5zM119 99.3h5v5h-5z"/>
<path d="M124 84.3h5v5h-5zM124 89.3h5v5h-5zM124 94.3h5v5h-5zM124 99.3h5v5h-5zM129 84.3h5v5h-5zM129 89.3h5v5h-5zM129 94.3h5v5h-5zM129 99.3h5v5h-5zM134 84.3h5v5h-5zM134 89.3h5v5h-5zM134 94.3h5v5h-5zM134 99.3h5v5h-5z"/>
<path d="M139 84.3h5v5h-5zM139 89.3h5v5h-5zM139 94.3h5v5h-5zM139 99.3h5v5h-5zM144 84.3h5v5h-5zM144 89.3h5v5h-5zM144 94.3h5v5h-5zM144 99.3h5v5h-5zM149 84.3h5v5h-5zM149 89.3h5v5h-5zM149 94.3h5v5h-5zM149 99.3h5v5h-5z"/>
<path d="M154 84.3h5v5h-5zM154 89.3h5v5h-5zM154 94.3h5v5h-5zM154 99.3h5v5h-5zM159 84.3h5v5h-5zM159 89.3h5v5h-5zM159 94.3h5v5h-5zM159 99.3h5v5h-5zM164 89.3h5v5h-5zM164 84.3h5v5h-5zM164 94.3h5v5h-5zM164 99.3h5v5h-5z"/>
<path d="M169 84.3h5v5h-5zM169 89.3h5v5h-5zM169 94.3h5v5h-5zM169 99.3h5v5h-5zM174 84.3h5v5h-5zM174 89.3h5v5h-5zM174 94.3h5v5h-5zM174 99.3h5v5h-5zM179 84.3h5v5h-5zM179 89.3h5v5h-5zM179 94.3h5v5h-5zM179 99.3h5v5h-5z"/>
<path d="M184 84.3h5v5h-5zM184 89.3h5v5h-5zM184 94.3h5v5h-5zM184 99.3h5v5h-5zM189 84.3h5v5h-5zM189 89.3h5v5h-5zM189 94.3h5v5h-5zM189 99.3h5v5h-5zM194 84.3h5v5h-5zM194 89.3h5v5h-5zM194 94.3h5v5h-5zM194 99.3h5v5h-5z"/>
<path d="M109 104.3h5v5h-5zM114 104.3h5v5h-5zM119 104.3h5v5h-5zM124 104.3h5v5h-5zM129 104.3h5v5h-5zM134 104.3h5v5h-5zM139 104.3h5v5h-5zM144 104.3h5v5h-5zM149 104.3h5v5h-5zM154 104.3h5v5h-5zM159 104.3h5v5h-5zM164 104.3h5v5h-5z"/>
<path d="M169 104.3h5v5h-5zM174 104.3h5v5h-5zM179 104.3h5v5h-5zM184 104.3h5v5h-5zM189 104.3h5v5h-5zM194 104.3h5v5h-5z"/>
</g>
<path d="M31.5 131.3h120v60h-120z" fill-rule="evenodd" fill="#231f20"/>
<path d="M34 133.8h115v55h-115z" fill-rule="evenodd" fill="#d7de1e"/>
<path d="M31.5 119.7h120" fill="none" stroke="#231f20" stroke-width=".21"/>
<g fill="#231f20">
<path d="M149.9 119.3l1.6 .4-1.6 .4z"/>
<path d="M31.5 119.7l1.5-.4v.8z"/>
</g>
<path d="M31.5 117.2v5.1M151.5 117.2v5.1M157.5 141.3v40" fill="none" stroke="#231f20" stroke-width=".21"/>
<g fill="#231f20">
<path d="M157.1 179.8h.8l-.4 1.5z"/>
<path d="M157.5 141.3l.4 1.5h-.8z"/>
</g>
<path d="M47.7 127h87.5M47.7 124.2v5.1M155 141.3h5.1M155 181.3h5.1" fill="none" stroke="#231f20" stroke-width=".21"/>
<g fill="#231f20">
<path d="M133.7 126.6l1.5 .4-1.5 .4z"/>
<path d="M47.7 127l1.6-.4v.8z"/>
</g>
<path d="M135.2 124.2v5.1M27.7 184.8v4" fill="none" stroke="#231f20" stroke-width=".21"/>
<path d="M27.2 187.3h.9l-.4 1.5z" fill="#231f20"/>
<path d="M27.7 191.3v4" fill="none" stroke="#231f20" stroke-width=".21"/>
<path d="M27.7 191.3l.4 1.5h-.9z" fill="#231f20"/>
<path d="M21.1 131.3h9.1M23.1 131.3v60M21.1 191.3h9.1M25.1 188.8h5.1" fill="none" stroke="#231f20" stroke-width=".21"/>
<g fill="#231f20">
<path d="M22.7 189.8h.8l-.4 1.5z"/>
<path d="M23.1 131.3l.4 1.5h-.8z"/>
<path d="M51.6 142.2a3.3 3.3 0 0 1 4.3-.2 3.3 3.3 0 0 1 1 4.1l-.2 .1h-1l-.4 1.3a6.8 6.8 0 0 1 4 3.6l1.1 8.7a1.15 1.15 0 0 1-1.2 1.2 1.15 1.15 0 0 1-1.1-1.2h-.9l.8 14a1.12 1.12 0 0 1-1.1 1.2 1.12 1.12 0 0 1-1.2-1.1l-.7-10a1.02 1.02 0 0 0-1.1-.9 1.02 1.02 0 0 0-1 .9l-.4 5.9a1.12 1.12 0 0 1-1.1 1.1 1.12 1.12 0 0 1-1.2-1l.5-10.1h-.7a1.17 1.17 0 0 1-1.3 1.2 1.17 1.17 0 0 1-1-1.4l.5-8a6.1 6.1 0 0 1 4.4-4l-.5-1.4h-1l-.2-.1a3.7 3.7 0 0 1 .7-3.9zM57.2 153.6h.4l.1 .2 .3 4.8h-.7l-.2-4.8zM50.5 153.7l.3-.1 .3 .2-.3 4.8-.6-.1z" fill-rule="evenodd"/>
<path d="M53.3 163.7l.6-.2a.85 .85 0 0 1 .9 .8v13.7a.88 .88 0 0 1-.9 .9 .88 .88 0 0 1-.9-.9v-13.7z" fill-rule="evenodd"/>
<path d="M106.9 152.7a2.09 2.09 0 0 1 1.5-.6h19.6a3.1 3.1 0 0 1 2.6 2.9l2.3 9.1h1.1a1.21 1.21 0 0 1 1.2 1.2v7.8a1.21 1.21 0 0 1-1.2 1.2h-1.1v4.9h-5.2v-4.9h-19v4.9h-5.2v-4.9a1.92 1.92 0 0 1-2.1-.5l-.2-.7v-7.8a1.21 1.21 0 0 1 1.2-1.2h1.1l2.5-9.9zM108.1 153.8l-.6 1.2-2 7.9a1.18 1.18 0 0 0 1.3 1.2h22.9a1.16 1.16 0 0 0 1.2-1.2l-2-7.9a1.4 1.4 0 0 0-.9-1.3h-19.6zM104 168.2v2h28.4v-2z" fill-rule="evenodd"/>
<path d="M49.1 179.6h86.1v1.7h-86.1z" fill-rule="evenodd"/>
</g>
<g fill="#231f20">
<path d="M60.4 163.5l4.9-2.5v1.6h31v-1.6l4.9 2.5-4.9 2.5v-1.5h-31v1.5z"/>
<path d="M73.4 150.2l.7-.3 .5-.5h1.4v10.7h-1.7v-8.6h-.9z"/>
<path d="M80.3 154.5h1.4v.3a2.29 2.29 0 0 1 2.8 .3 2.15 2.15 0 0 1 2.2-.6 2.15 2.15 0 0 1 1.5 1.8v3.8h-1.4v-3.5a.94 .94 0 0 0-1-.8 .94 .94 0 0 0-.9 1v3.3h-1.3v-3.3a.96 .96 0 0 0-.9-1 .96 .96 0 0 0-1 .8v3.5h-1.4z"/>
</g>
<path d="M185 281.2l-6 6" fill="none" stroke="#231f20" stroke-width=".21"/>
<text font-size="7.1" fill="#231f20" x="98.5" y="249.3">MULTI-MESSAGE SIGN PLATE</text>
<text font-size="7.1" x="176.5" y="275.3">ETM06</text>
<g font-size="5" fill="#231f20">
<text x="125.4" y="255.4">SHARE THE ROAD -</text>
<text x="110.2" y="260.6">60 km/h OR LESS SPEED ZONES</text>
</g>
<g font-size="4.9">
<text x="52.3" y="102">ETM06_1</text>
<text x="83" y="196.8">ETM06_2</text>
</g>
<g font-size="4.2">
<text x="100.6" y="267.2">APPROVED AS OFFICIAL TRAFFIC SIGN</text>
<text x="174.7" y="285.6">A</text>
<text x="180.9" y="285.6">B</text>
<text x="186.5" y="285.6">C</text>
</g>
<g font-size="3.9" fill="#231f20">
<text x="58.1" y="20.9">600</text>
<text x="58.3" y="28.9">480</text>
<text x="15.2" y="65.8">600</text>
<text x="98" y="65.8">315</text>
<text x="25.5" y="86.9">25</text>
<text x="87" y="118.2">1200</text>
<text x="88.2" y="125.7">875</text>
<text x="15.2" y="162.7">600</text>
<text x="159.4" y="162.7">400</text>
<text x="25.5" y="183.8">25</text>
<text x="117.9" y="204.7">Notes:</text>
<text x="117.9" y="209.9">1. Sign to be used in accordance with the</text>
<text x="122.9" y="214.3">requirements of the Event traffic</text>
<text x="122.9" y="218.6">management design guidelines.</text>
<text x="32.3" y="226.7">Fluorescent retroreflective yellow/green</text>
<text x="117.9" y="223.8">2. Fluorescent retroreflective yellow/green is</text>
<text x="122.9" y="228.1">specific to signs used in accordance with</text>
<text x="122.9" y="232.5">the above guidelines.</text>
<text x="117.9" y="237.7">3. ETM13 must be installed with this sign.</text>
</g>
<g font-size="3.9">
<text x="22.5" y="217.5">Colour Legend</text>
<text x="32.3" y="236.1">Black</text>
</g>
<g font-size="3.5">
<text x="21.6" y="267.9">Department of Transport and Main Roads</text>
<text x="17.7" y="271.8">Infrastructure Management &amp; Delivery Division</text>
<text x="16.7" y="280.6">Designed</text>
<text x="42.7" y="280.6">Checked</text>
<text x="69.7" y="280.6">Scale</text>
<text x="98.5" y="281.3">PRINCIPAL ENGINEER</text>
<text x="16.9" y="284.8">RH 01/18</text>
<text x="43.3" y="284.9">DJ 08/18</text>
<text x="69.7" y="285.2">Not to Scale</text>
<text x="98.5" y="284.8">(Traffic Engineering)</text>
</g>
<g font-size="3.5" fill="#231f20">
<text x="154.7" y="276.2">17/08/18</text>
<text x="157.4" y="281.2">Date</text>
</g>
</svg>
